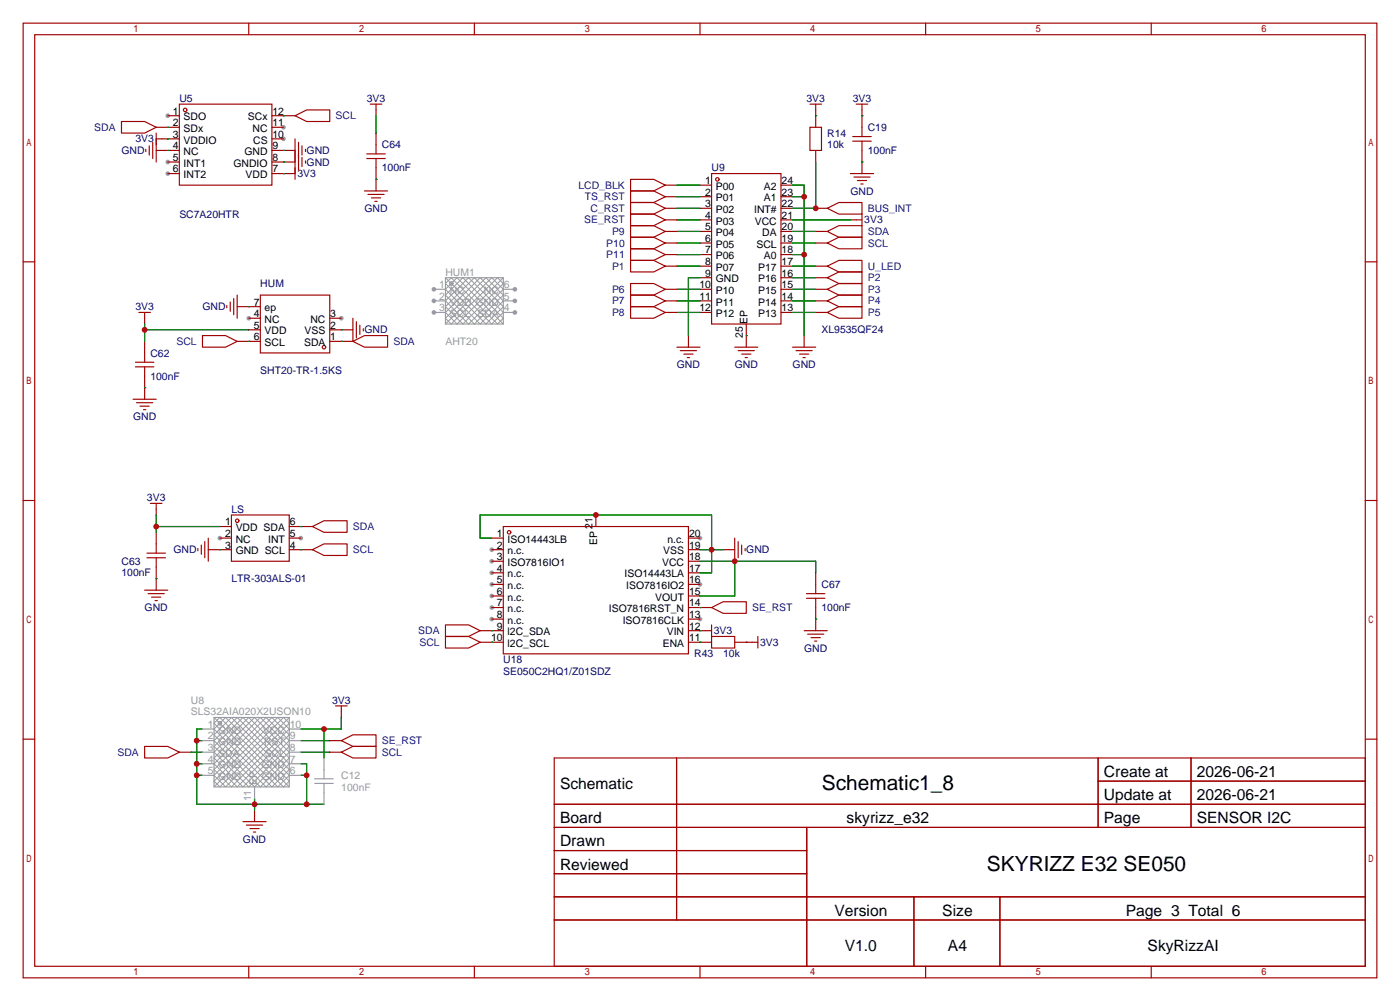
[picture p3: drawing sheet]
<svg xmlns="http://www.w3.org/2000/svg" width="307mm" height="220mm" viewBox="0 0 307 220" stroke-linecap="round" stroke-linejoin="round" font-family="sans-serif">
<g fill="#999">
<circle cx="48.3" cy="118.1" r=".51"/>
<circle cx="66" cy="118.1" r=".51"/>
<circle cx="36.8" cy="25.4" r=".51"/>
<circle cx="36.8" cy="35.6" r=".51"/>
<circle cx="36.8" cy="38.1" r=".51"/>
<circle cx="62.2" cy="30.5" r=".51"/>
<circle cx="62.2" cy="27.9" r=".51"/>
<circle cx="153.7" cy="118.1" r=".51"/>
<circle cx="153.7" cy="128.3" r=".51"/>
<circle cx="153.7" cy="135.9" r=".51"/>
<circle cx="107.9" cy="135.9" r=".51"/>
<circle cx="107.9" cy="133.3" r=".51"/>
<circle cx="107.9" cy="130.8" r=".51"/>
<circle cx="107.9" cy="128.3" r=".51"/>
<circle cx="107.9" cy="125.7" r=".51"/>
<circle cx="107.9" cy="123.2" r=".51"/>
<circle cx="107.9" cy="120.6" r=".51"/>
<circle cx="74.9" cy="69.8" r=".51"/>
<circle cx="54.6" cy="69.8" r=".51"/>
<circle cx="95.2" cy="63.5" r=".51"/>
<circle cx="95.2" cy="66" r=".51"/>
<circle cx="95.2" cy="68.6" r=".51"/>
<circle cx="113" cy="68.6" r=".51"/>
<circle cx="113" cy="66" r=".51"/>
<circle cx="113" cy="63.5" r=".51"/>
</g>
<g fill="none" stroke="#a10000" stroke-width=".25">
<path d="M5.1 5.1h297.2v209.5h-297.2zM7.6 7.6h292.1v204.5h-292.1zM54.6 5.1v2.5M104.1 5.1v2.5M153.7 5.1v2.5M203.2 5.1v2.5M252.7 5.1v2.5M26.7 26.7h5l2.6 1.2-2.6 1.3h-5zM32 32.8v.5M32.8 32v2M33.5 31.2v3.6M34.3 27.9h5.1"/>
<path d="M34.3 30.5h5.1M34.3 33h5.1M34.3 29.2v6.4M36.8 25.4h2.6M36.8 35.6h2.6M36.8 38.1h2.6M39.4 22.9h20.3v17.7h-20.3zM59.7 25.4h5.1M59.7 27.9h2.5M59.7 30.5h2.5M59.7 33h5.1M59.7 35.6h5.1"/>
<path d="M59.7 38.1h5.1M64.8 25.4l2.5-1.3h5.1v2.6h-5.1zM64.8 30.5v8.9M65.5 31.2v6.1M66.3 32v2M66.3 34.5v2.1M67.1 32.8v.5M67.1 35.3v.5M80.5 34.8h4.1M80.5 33.8h4.1M81.3 22.9h2.5M82.5 22.9v2.5"/>
<path d="M82.5 29.2v4.6M82.5 34.8v7.1M138.4 39.4h5.1l2.5 1.2-2.5 1.3h-5.1zM156.2 38.1h15.2v33h-15.2zM177.8 27.9h2.5v5.1h-2.5zM177.8 22.9h2.5M179.1 22.9v5M179.1 33v2.6M186.7 38.1h5.1M187.2 31h4.1M187.2 30h4.1M187.5 38.9h3.5"/>
<path d="M188 22.9h2.5M188.2 39.6h2M189.2 22.9v7.1M189.2 31v7.1M5.1 57.5h2.5M80 41.9h5.1M80.8 42.7h3.5M81.5 43.4h2.1M82.3 44.2h.5M138.4 41.9h5.1l2.5 1.3-2.5 1.2h-5.1zM138.4 44.4h5.1l2.5 1.3-2.5 1.3h-5.1zM138.4 57.1h5.1l2.5 1.3-2.5 1.3h-5.1z"/>
<path d="M138.4 49.5h5.1l2.5 1.3-2.5 1.3h-5.1zM138.4 52.1h5.1l2.5 1.2-2.5 1.3h-5.1zM138.4 54.6h5.1l2.5 1.3-2.5 1.2h-5.1zM138.4 47h5.1l2.5 1.3-2.5 1.2h-5.1zM146 40.6h2.6M146 43.2h2.6M146 45.7h2.6M146 48.3h2.6M146 50.8h2.6M146 53.3h2.6M146 55.9h2.6M146 58.4h2.6"/>
<path d="M153.7 40.6h2.5M153.7 43.2h2.5M153.7 45.7h2.5M153.7 48.3h2.5M153.7 50.8h2.5M153.7 53.3h2.5M153.7 55.9h2.5M153.7 58.4h2.5M171.4 40.6h2.6M171.4 43.2h2.6M171.4 45.7h2.6M171.4 48.3h2.6"/>
<path d="M171.4 50.8h2.6M171.4 53.3h2.6M171.4 55.9h2.6M171.4 58.4h2.6M179.1 45.7h2.5M179.1 50.8h2.5M179.1 53.3h2.5M179.1 58.4h2.5M181.6 50.8l2.5-1.3h5.1v2.6h-5.1zM181.6 53.3l2.5-1.2h5.1v2.5h-5.1zM181.6 45.7l2.5-1.3h5.1v2.6h-5.1zM181.6 58.4l2.5-1.3h5.1v2.6h-5.1z"/>
<path d="M186.7 48.3h2.5M189 40.4h.5M189.2 47v2.5M299.7 57.5h2.6M29.7 79.5h4.1M30.5 68.6h2.5M31.7 68.6v2.5M31.7 74.9v4.6M44.4 73.7h5.1l2.6 1.2-2.6 1.3h-5.1zM49.8 67.1v.5M50.5 66.3v2M51.3 65.5v3.6"/>
<path d="M52.1 74.9h5M52.1 67.3h5M52.1 64.8v5M54.6 72.4h2.5M54.6 69.8h2.5M57.1 64.8h15.3v12.7h-15.3zM72.4 74.9h5.1M72.4 72.4h5.1M72.4 69.8h2.5M77.5 74.9l2.5-1.2h5.1v2.5h-5.1zM77.5 69.8v5.1M78.2 70.6v3.6"/>
<path d="M79 71.4v2M79.8 72.1v.5M138.4 62.2h5.1l2.5 1.3-2.5 1.3h-5.1zM138.4 64.8h5.1l2.5 1.2-2.5 1.3h-5.1zM138.4 67.3h5.1l2.5 1.3-2.5 1.2h-5.1zM146 68.6h2.6M146 63.5h2.6M146 66h2.6M148.6 76.2h5.1M149.4 77h3.5M150.1 77.7h2M150.9 78.5h.5"/>
<path d="M151.1 73.7v2.5M153.7 68.6h2.5M153.7 61h2.5M153.7 63.5h2.5M153.7 66h2.5M161.3 76.2h5.1M162.1 77h3.5M162.8 77.7h2M163.6 78.5h.5M163.8 71.1v5.1M171.4 68.6h2.6M171.4 61h2.6"/>
<path d="M171.4 63.5h2.6M171.4 66h2.6M174 76.2h5.1M174.8 77h3.5M175.5 77.7h2M176.3 78.5h.5M176.5 73.7v2.5M179.1 68.6h2.5M179.1 61h2.5M179.1 63.5h2.5M179.1 66h2.5M181.6 61l2.5-1.3h5.1v2.5h-5.1z"/>
<path d="M181.6 63.5l2.5-1.3h5.1v2.6h-5.1zM181.6 66l2.5-1.2h5.1v2.5h-5.1zM181.6 68.6l2.5-1.3h5.1v2.5h-5.1zM29.2 87.6h5.1M29.7 80.5h4.1M30 88.4h3.5M30.7 89.2h2.1M31.5 89.9h.5M31.7 80.5v7.1M5.1 109.9h2.5M33 110.5h2.6M34.3 110.5v2.5"/>
<path d="M34.3 116.8v4.6M44.2 119.6v2.1M45 118.9v3.5M45.7 118.1v5.1M48.3 115.6h2.5M48.3 118.1h2.5M50.8 113h12.7v10.2h-12.7zM63.5 115.6h5.1M63.5 118.1h2.5M68.6 115.6l2.5-1.3h5.1v2.5h-5.1zM107.9 118.1h2.6M110.5 115.6h40.6v27.9h-40.6z"/>
<path d="M130.8 113v2.6M151.1 118.1h2.6M161.3 118.1v5.1M162.1 118.9v3.5M162.8 119.6v2.1M299.7 109.9h2.6M31.7 129.5h5.1M32.3 122.4h4M32.3 121.4h4M32.5 130.3h3.6M33.3 131.1h2M34 131.8h.5"/>
<path d="M34.3 122.4v7.1M43.4 120.4v.5M45.7 120.6h5.1M63.5 120.6h5.1M68.6 120.6l2.5-1.2h5.1v2.5h-5.1zM97.8 137.2h5.1l2.5 1.2-2.5 1.3h-5.1zM97.8 139.7h5.1l2.5 1.3-2.5 1.2h-5.1zM105.4 138.4h5.1M107.9 120.6h2.6M107.9 123.2h2.6M107.9 125.7h2.6M107.9 128.3h2.6"/>
<path d="M107.9 130.8h2.6M107.9 133.3h2.6M107.9 135.9h2.6M151.1 120.6h2.6M151.1 123.2h2.6M151.1 125.7h2.6M151.1 128.3h2.6M151.1 130.8h2.6M151.1 133.3h5.1M151.1 135.9h2.6M151.1 138.4h5.1M156.2 139.7h5.1v2.5h-5.1z"/>
<path d="M156.2 133.3l2.5-1.2h5.1v2.5h-5.1zM156.2 137.2v2.5M158.7 120.6h2.6M163.6 120.4v.5M166.4 139.7v2.5M176.5 138.4h5.1M177 130.3h4.1M177 131.3h4.1M177.3 139.2h3.5M178.1 140h2M179.1 125.7v4.6M179.1 131.3v7.1"/>
<path d="M73.7 154.9h2.5M74.9 154.9v2.6M105.4 141h5.1M151.1 141h5.1M161.3 141h5.1M178.8 140.7h.5M5.1 162.2h2.5M31.7 163.8h5.1l2.6 1.3-2.6 1.3h-5.1zM39.4 165.1h2.5M55.9 177.8v2.5M72.4 165.1h2.5M72.4 162.6h2.5"/>
<path d="M74.9 165.1l2.6-1.3h5v2.6h-5zM74.9 162.6l2.6-1.3h5v2.5h-5zM121.7 166.4h178v45.7h-178zM121.7 176.5h178M148.5 166.4v35.5M241.1 166.4v15.2M241.1 171.4h58.6M261.5 166.4v15.2M299.7 162.2h2.6M53.3 180.3h5.1M54.1 181.1h3.6M54.9 181.9h2"/>
<path d="M55.6 182.6h.5M121.7 181.6h178M121.7 186.7h55.4M121.7 196.8h178M121.7 191.8h55.4M177.1 181.6v30.5M200.6 196.8v15.3M219.5 196.8v15.3M54.6 212.1v2.5M104.1 212.1v2.5M121.7 201.9h178M153.7 212.1v2.5"/>
<path d="M203.2 212.1v2.5M252.7 212.1v2.5"/>
<circle cx="40.6" cy="24.1" r=".38"/>
<circle cx="157.5" cy="39.4" r=".38"/>
<circle cx="71.1" cy="76.2" r=".38"/>
<circle cx="52.1" cy="114.3" r=".38"/>
<circle cx="111.8" cy="116.8" r=".38"/>
</g>
<g fill="none" stroke="#008700" stroke-width=".25">
<path d="M36.8 27.9h.1M36.8 30.5h.1M36.8 33h.1M62.2 25.4h.1M62.2 38.1h.1M62.2 35.6h.1M62.2 33h.1M82.5 39.4h.1M82.5 25.4v3.8M179.1 25.4h.1M179.1 35.6v10.1h-5.1M189.2 35.6h.1"/>
<path d="M189.2 25.4h.1M148.6 45.7h5.1M148.6 53.3h5.1M148.6 50.8h5.1M148.6 48.3h5.1M148.6 55.9h5.1M148.6 43.2h5.1M148.6 40.6h5.1M148.6 58.4h5.1M174 53.3h5.1M174 50.8h5.1M174 48.3h12.7"/>
<path d="M174 40.6h2.5v33.1M174 55.9h2.5M174 43.2h2.5M174 58.4h5.1M31.7 72.4h22.9M31.7 71.1v3.8M54.6 74.9h.1M54.6 67.3h.1M74.9 74.9h.1M74.9 72.4h.1M148.6 63.5h5.1M148.6 66h5.1"/>
<path d="M148.6 68.6h5.1M153.7 61h-2.6v12.7M163.8 73.7h.1M174 61h5.1M174 63.5h5.1M174 66h5.1M174 68.6h5.1M31.7 85.1h.1M34.3 113v3.8M34.3 115.6h14M66 115.6h.1M107.9 118.1h-2.5v-5.1h50.8v12.7h-2.5"/>
<path d="M34.3 127h.1M48.3 120.6h.1M66 120.6h.1M107.9 138.4h.1M153.7 138.4h.1M153.7 133.3h.1M153.7 123.2h25.4v2.5M153.7 120.6h5M161.3 123.2v7.6h-7.6M179.1 135.9h.1M74.9 157.5v2.5h-8.9M107.9 141h.1"/>
<path d="M153.7 141h.1M163.8 141h.1M41.9 165.1h2.5M43.2 170.2h1.2M43.2 167.6h1.2M43.2 162.6h1.2M44.4 160h-1.2v16.5h27.9M55.9 175.3v2.5M66 167.6h1.3v8.9M66 170.2h1.3M66 162.6h6.4M66 165.1h6.4"/>
<path d="M71.1 160v6.4"/>
</g>
<path d="M97.8 61l10.1 10.1 2.6-2.5-7.6-7.6-5.1 5 5.1 5.1 7.6-7.6-2.6-2.5-10.1 10.1M99.1 61l10.1 10.1 1.3-1.3-8.9-8.8-3.8 3.8 6.3 6.3 6.4-6.3-3.8-3.8-8.9 8.8 1.3 1.3 10.1-10.1 1.3 1.2-8.9 8.9-3.8-3.8 6.3-6.3 6.4 6.3-3.8 3.8-8.9-8.9zM99.2 61.9l.2 .2M99.4 62.4l-.2 .2M110.5 61l-10.2 10.1-2.5-2.5 7.6-7.6 5.1 5-5.1 5.1-7.6-7.6 2.5-2.5 10.2 10.1M47 157.5l15.2 15.2 1.3-1.3-14-13.9-2.5 2.5 12.7 12.7 3.8-3.8-11.4-11.4-5.1 5.1 10.1 10.1 6.4-6.3-8.9-8.9-7.6 7.6 7.6 7.6 8.9-8.9-6.4-6.3-10.1 10.1 5.1 5.1 11.4-11.4-3.8-3.8-12.7 12.7 2.5 2.5 14-14-1.3-1.2-15.2 15.2M48.4 158.4l.2 .2M48.6 158.9l-.2 .2M63.5 157.5l-15.2 15.2-1.3-1.3 14-13.9 2.5 2.5-12.7 12.7-3.8-3.8 11.4-11.4 5.1 5.1-10.2 10.1-6.3-6.3 8.9-8.9 7.6 7.6-7.6 7.6-8.9-8.9 6.3-6.3 10.2 10.1-5.1 5.1-11.4-11.4 3.8-3.8 12.7 12.7-2.5 2.5-14-14 1.3-1.2 15.2 15.2" fill="none" stroke="#999" stroke-width=".22"/>
<g fill="none" stroke="#999" stroke-width=".25">
<path d="M95.2 63.5h2.6M95.2 66h2.6M95.2 68.6h2.6M97.8 61h12.7v10.1h-12.7zM110.5 63.5h2.5M110.5 66h2.5M110.5 68.6h2.5M47 157.5h16.5v15.2h-16.5zM44.4 160h2.6M44.4 162.6h2.6M44.4 165.1h2.6M44.4 167.6h2.6"/>
<path d="M44.4 170.2h2.6M55.9 172.7v2.6M63.5 160h2.5M63.5 162.6h2.5M63.5 165.1h2.5M63.5 167.6h2.5M63.5 170.2h2.5M69.1 172h4.1M69.1 170.9h4.1M71.1 166.4v4.5M71.1 172v4.5"/>
<circle cx="99.1" cy="62.2" r=".38"/>
<circle cx="48.3" cy="158.7" r=".38"/>
</g>
<g fill="#c00">
<circle cx="31.8" cy="72.4" r=".63"/>
<circle cx="34.3" cy="115.6" r=".63"/>
<circle cx="55.9" cy="176.5" r=".63"/>
<circle cx="67.3" cy="176.5" r=".63"/>
<circle cx="67.3" cy="170.2" r=".63"/>
<circle cx="43.2" cy="170.2" r=".63"/>
<circle cx="43.2" cy="167.6" r=".63"/>
<circle cx="43.2" cy="162.6" r=".63"/>
<circle cx="71.1" cy="160" r=".63"/>
<circle cx="179.1" cy="45.7" r=".63"/>
<circle cx="176.5" cy="55.9" r=".63"/>
<circle cx="176.5" cy="43.2" r=".63"/>
<circle cx="161.3" cy="123.2" r=".63"/>
<circle cx="156.2" cy="120.6" r=".63"/>
<circle cx="130.8" cy="113" r=".63"/>
</g>
<g font-size="4.6">
<text x="180.4" y="173.4">Schematic1_8</text>
<text x="216.7" y="191.2">SKYRIZZ E32 SE050</text>
</g>
<g font-size="3.4">
<text x="122.9" y="173.1">Schematic</text>
<text x="242.3" y="170.5">Create at</text>
<text x="262.7" y="170.5">2026-06-21</text>
<text x="242.3" y="175.6">Update at</text>
<text x="262.7" y="175.6">2026-06-21</text>
<text x="122.9" y="180.7">Board</text>
<text x="122.9" y="185.8">Drawn</text>
<text x="185.9" y="180.7">skyrizz_e32</text>
<text x="242.3" y="180.7">Page</text>
<text x="262.7" y="180.7">SENSOR I2C</text>
<text x="122.9" y="190.9">Reviewed</text>
<text x="183.2" y="201">Version</text>
<text x="206.9" y="201">Size</text>
<text x="247.2" y="201">Page 3 Total 6</text>
<text x="185.5" y="208.6">V1.0</text>
<text x="208.1" y="208.6">A4</text>
<text x="251.9" y="208.6">SkyRizzAI</text>
</g>
<g font-size="2.3" fill="#000080">
<text x="39.4" y="22.4">U5</text>
<text x="80.5" y="22.4">3V3</text>
<text x="177" y="22.4">3V3</text>
<text x="187.2" y="22.4">3V3</text>
<text x="190.5" y="28.7">C19</text>
<text x="26.7" y="33.8">GND</text>
<text x="29.7" y="31.3">3V3</text>
<text x="67.3" y="33.8">GND</text>
<text x="83.8" y="32.5">C64</text>
<text x="181.6" y="30">R14</text>
<text x="181.6" y="32.5">10k</text>
<text x="190.5" y="33.8">100nF</text>
<text x="65.3" y="38.9">3V3</text>
<text x="67.3" y="36.4">GND</text>
<text x="83.8" y="37.6">100nF</text>
<text x="156.2" y="37.6">U9</text>
<text x="39.4" y="47.8">SC7A20HTR</text>
<text x="80" y="46.5">GND</text>
<text x="186.7" y="42.7">GND</text>
<text x="189.7" y="49.1">3V3</text>
<text x="57.1" y="63">HUM</text>
<text x="29.7" y="68.1">3V3</text>
<text x="44.4" y="68.1">GND</text>
<text x="80" y="73.2">GND</text>
<text x="180.3" y="73.2">XL9535QF24</text>
<text x="33" y="83.3">100nF</text>
<text x="33" y="78.3">C62</text>
<text x="57.1" y="82.1">SHT20-TR-1.5KS</text>
<text x="148.6" y="80.8">GND</text>
<text x="161.3" y="80.8">GND</text>
<text x="174" y="80.8">GND</text>
<text x="29.2" y="92.2">GND</text>
<text x="32.3" y="110">3V3</text>
<text x="50.8" y="112.6">LS</text>
<text x="26.7" y="124">C63</text>
<text x="38.1" y="121.4">GND</text>
<text x="163.8" y="121.4">GND</text>
<text x="26.7" y="126.5">100nF</text>
<text x="50.8" y="127.8">LTR-303ALS-01</text>
<text x="180.3" y="129.1">C67</text>
<text x="31.7" y="134.1">GND</text>
<text x="180.3" y="134.1">100nF</text>
<text x="156.7" y="139.2">3V3</text>
<text x="166.9" y="141.8">3V3</text>
<text x="176.5" y="143">GND</text>
<text x="110.5" y="148.1">SE050C2HQ1/Z01SDZ</text>
<text x="110.5" y="145.6">U18</text>
<text x="152.4" y="144.3">R43</text>
<text x="158.7" y="144.3">10k</text>
<text x="72.9" y="154.5">3V3</text>
<text x="53.3" y="184.9">GND</text>
</g>
<g font-size="2.3" fill="#00f">
<text x="20.7" y="28.7">SDA</text>
<text x="73.7" y="26.2">SCL</text>
<text x="127" y="41.4">LCD_BLK</text>
<text x="128.4" y="44">TS_RST</text>
<text x="129.7" y="46.5">C_RST</text>
<text x="190.5" y="46.5">BUS_INT</text>
<text x="128.3" y="49.1">SE_RST</text>
<text x="134.4" y="51.6">P9</text>
<text x="190.5" y="51.6">SDA</text>
<text x="133.1" y="54.1">P10</text>
<text x="133.1" y="56.7">P11</text>
<text x="134.4" y="59.2">P1</text>
<text x="190.5" y="54.1">SCL</text>
<text x="190.5" y="59.2">U_LED</text>
<text x="134.4" y="64.3">P6</text>
<text x="190.5" y="61.8">P2</text>
<text x="190.5" y="64.3">P3</text>
<text x="134.4" y="66.8">P7</text>
<text x="134.4" y="69.4">P8</text>
<text x="190.5" y="66.8">P4</text>
<text x="190.5" y="69.4">P5</text>
<text x="38.7" y="75.7">SCL</text>
<text x="86.4" y="75.7">SDA</text>
<text x="77.5" y="116.4">SDA</text>
<text x="77.5" y="121.4">SCL</text>
<text x="165.1" y="134.1">SE_RST</text>
<text x="91.8" y="139.2">SDA</text>
<text x="92.1" y="141.8">SCL</text>
<text x="25.8" y="165.9">SDA</text>
<text x="83.8" y="165.9">SCL</text>
<text x="83.8" y="163.4">SE_RST</text>
</g>
<g font-size="2.3">
<text x="38" y="25.1">1</text>
<text x="38" y="27.7">2</text>
<text x="40.3" y="26.4">SDO</text>
<text x="40.3" y="29">SDx</text>
<text x="54.4" y="26.4">SCx</text>
<text x="55.4" y="29">NC</text>
<text x="59.8" y="27.7">11</text>
<text x="59.8" y="25.1">12</text>
<text x="38" y="30.2">3</text>
<text x="38" y="32.8">4</text>
<text x="38" y="35.3">5</text>
<text x="40.3" y="31.5">VDDIO</text>
<text x="40.3" y="34">NC</text>
<text x="53.7" y="34">GND</text>
<text x="55.6" y="31.5">CS</text>
<text x="59.8" y="35.3">8</text>
<text x="59.8" y="32.8">9</text>
<text x="59.8" y="30.2">10</text>
<text x="38" y="37.8">6</text>
<text x="40.3" y="36.6">INT1</text>
<text x="40.3" y="39.1">INT2</text>
<text x="51.3" y="36.6">GNDIO</text>
<text x="53.9" y="39.1">VDD</text>
<text x="59.8" y="37.8">7</text>
<text x="154.8" y="40.4">1</text>
<text x="157.1" y="41.7">P00</text>
<text x="167.7" y="41.7">A2</text>
<text x="171.6" y="40.4">24</text>
<text x="154.8" y="42.9">2</text>
<text x="154.8" y="45.5">3</text>
<text x="157.1" y="44.2">P01</text>
<text x="157.1" y="46.7">P02</text>
<text x="165.6" y="46.7">INT#</text>
<text x="167.7" y="44.2">A1</text>
<text x="171.6" y="45.5">22</text>
<text x="171.6" y="42.9">23</text>
<text x="154.8" y="48">4</text>
<text x="154.8" y="50.5">5</text>
<text x="154.8" y="53.1">6</text>
<text x="157.1" y="49.3">P03</text>
<text x="157.1" y="51.8">P04</text>
<text x="165.7" y="49.3">VCC</text>
<text x="167.3" y="51.8">DA</text>
<text x="171.6" y="53.1">19</text>
<text x="171.6" y="50.5">20</text>
<text x="171.6" y="48">21</text>
<text x="154.8" y="55.6">7</text>
<text x="154.8" y="58.2">8</text>
<text x="157.1" y="54.4">P05</text>
<text x="157.1" y="56.9">P06</text>
<text x="157.1" y="59.4">P07</text>
<text x="166.1" y="54.4">SCL</text>
<text x="166.4" y="59.4">P17</text>
<text x="167.7" y="56.9">A0</text>
<text x="171.6" y="58.2">17</text>
<text x="171.6" y="55.6">18</text>
<text x="153.5" y="63.2">10</text>
<text x="153.5" y="65.8">11</text>
<text x="154.8" y="60.7">9</text>
<text x="157.1" y="62">GND</text>
<text x="157.1" y="64.5">P10</text>
<text x="166.4" y="64.5">P15</text>
<text x="166.4" y="62">P16</text>
<text x="171.6" y="65.8">14</text>
<text x="171.6" y="63.2">15</text>
<text x="171.6" y="60.7">16</text>
<text x="55.7" y="69.6">4</text>
<text x="55.7" y="67.1">7</text>
<text x="58.1" y="70.9">NC</text>
<text x="58.1" y="68.3">ep</text>
<text x="68.1" y="70.9">NC</text>
<text x="72.5" y="69.6">3</text>
<text x="153.5" y="68.3">12</text>
<text x="157.1" y="67.1">P11</text>
<text x="157.1" y="69.6">P12</text>
<text x="164.1" y="71.1" transform="rotate(-90 164.1 71.1)">EP</text>
<text x="166.4" y="69.6">P13</text>
<text x="166.4" y="67.1">P14</text>
<text x="171.6" y="68.3">13</text>
<text x="55.7" y="72.1">5</text>
<text x="55.7" y="74.7">6</text>
<text x="58.1" y="73.4">VDD</text>
<text x="58.1" y="75.9">SCL</text>
<text x="66.7" y="75.9">SDA</text>
<text x="66.9" y="73.4">VSS</text>
<text x="72.5" y="74.7">1</text>
<text x="72.5" y="72.1">2</text>
<text x="163.1" y="74.2" transform="rotate(-90 163.1 74.2)">25</text>
<text x="49.4" y="115.3">1</text>
<text x="49.4" y="117.9">2</text>
<text x="51.7" y="116.6">VDD SDA</text>
<text x="51.7" y="119.1">NC</text>
<text x="58.9" y="119.1">INT</text>
<text x="63.6" y="117.9">5</text>
<text x="63.6" y="115.3">6</text>
<text x="109.1" y="117.9">1</text>
<text x="111.4" y="119.1">ISO14443LB</text>
<text x="130.1" y="116.1" transform="rotate(-90 130.1 116.1)">21</text>
<text x="131.1" y="119.6" transform="rotate(-90 131.1 119.6)">EP</text>
<text x="146.5" y="119.1">n.c.</text>
<text x="151.3" y="117.9">20</text>
<text x="49.4" y="120.4">3</text>
<text x="51.7" y="121.7">GND SCL</text>
<text x="63.6" y="120.4">4</text>
<text x="109.1" y="125.5">4</text>
<text x="109.1" y="122.9">3</text>
<text x="109.1" y="120.4">2</text>
<text x="111.4" y="124.2">ISO7816IO1</text>
<text x="111.4" y="121.7">n.c.</text>
<text x="145.4" y="124.2">VCC</text>
<text x="145.6" y="121.7">VSS</text>
<text x="151.3" y="120.4">19</text>
<text x="151.3" y="122.9">18</text>
<text x="151.3" y="125.5">17</text>
<text x="109.1" y="130.6">6</text>
<text x="109.1" y="128">5</text>
<text x="111.4" y="131.8">n.c.</text>
<text x="111.4" y="129.3">n.c.</text>
<text x="111.4" y="126.7">n.c.</text>
<text x="137.1" y="126.7">ISO14443LA</text>
<text x="137.5" y="129.3">ISO7816IO2</text>
<text x="143.8" y="131.8">VOUT</text>
<text x="151.3" y="128">16</text>
<text x="151.3" y="130.6">15</text>
<text x="109.1" y="135.6">8</text>
<text x="109.1" y="133.1">7</text>
<text x="111.4" y="136.9">n.c.</text>
<text x="111.4" y="134.4">n.c.</text>
<text x="133.7" y="134.4">ISO7816RST_N</text>
<text x="136.7" y="136.9">ISO7816CLK</text>
<text x="151.3" y="133.1">14</text>
<text x="151.3" y="135.6">13</text>
<text x="107.8" y="140.7">10</text>
<text x="109.1" y="138.2">9</text>
<text x="111.4" y="142">l2C_SCL</text>
<text x="111.4" y="139.4">l2C_SDA</text>
<text x="145.5" y="142">ENA</text>
<text x="146.4" y="139.4">VIN</text>
<text x="151.3" y="138.2">12</text>
<text x="151.3" y="140.7">11</text>
</g>
<g font-size="2.3" fill="#999">
<text x="96.4" y="63.2">1</text>
<text x="96.4" y="65.8">2</text>
<text x="97.8" y="60.5">HUM1</text>
<text x="98.7" y="64.5">NC</text>
<text x="106.2" y="64.5">NC</text>
<text x="110.6" y="65.8">5</text>
<text x="110.6" y="63.2">6</text>
<text x="96.4" y="68.3">3</text>
<text x="98.7" y="67.1">VDD GND</text>
<text x="98.7" y="69.6">SCL</text>
<text x="104.8" y="69.6">SDA</text>
<text x="110.6" y="68.3">4</text>
<text x="97.8" y="75.7">AHT20</text>
<text x="41.9" y="154.5">U8</text>
<text x="41.9" y="157">SLS32AIA020X2USON10</text>
<text x="45.6" y="159.8">1</text>
<text x="47.9" y="161">GND</text>
<text x="57.7" y="161">VCC</text>
<text x="63.6" y="159.8">10</text>
<text x="45.6" y="162.3">2</text>
<text x="45.6" y="164.8">3</text>
<text x="45.6" y="167.4">4</text>
<text x="47.9" y="163.6">GND</text>
<text x="47.9" y="166.1">SDA</text>
<text x="58" y="163.6">RST</text>
<text x="58.1" y="166.1">SCL</text>
<text x="63.6" y="167.4">7</text>
<text x="63.6" y="164.8">8</text>
<text x="63.6" y="162.3">9</text>
<text x="45.6" y="169.9">5</text>
<text x="47.9" y="168.7">GND</text>
<text x="47.9" y="171.2">GND</text>
<text x="56.4" y="172.3" transform="rotate(-90 56.4 172.3)">EP</text>
<text x="57.5" y="171.2">GND</text>
<text x="57.5" y="168.7">GND</text>
<text x="63.6" y="169.9">6</text>
<text x="74.9" y="173.5">100nF</text>
<text x="74.9" y="171">C12</text>
<text x="55.1" y="175.9" transform="rotate(-90 55.1 175.9)">11</text>
</g>
</svg>
